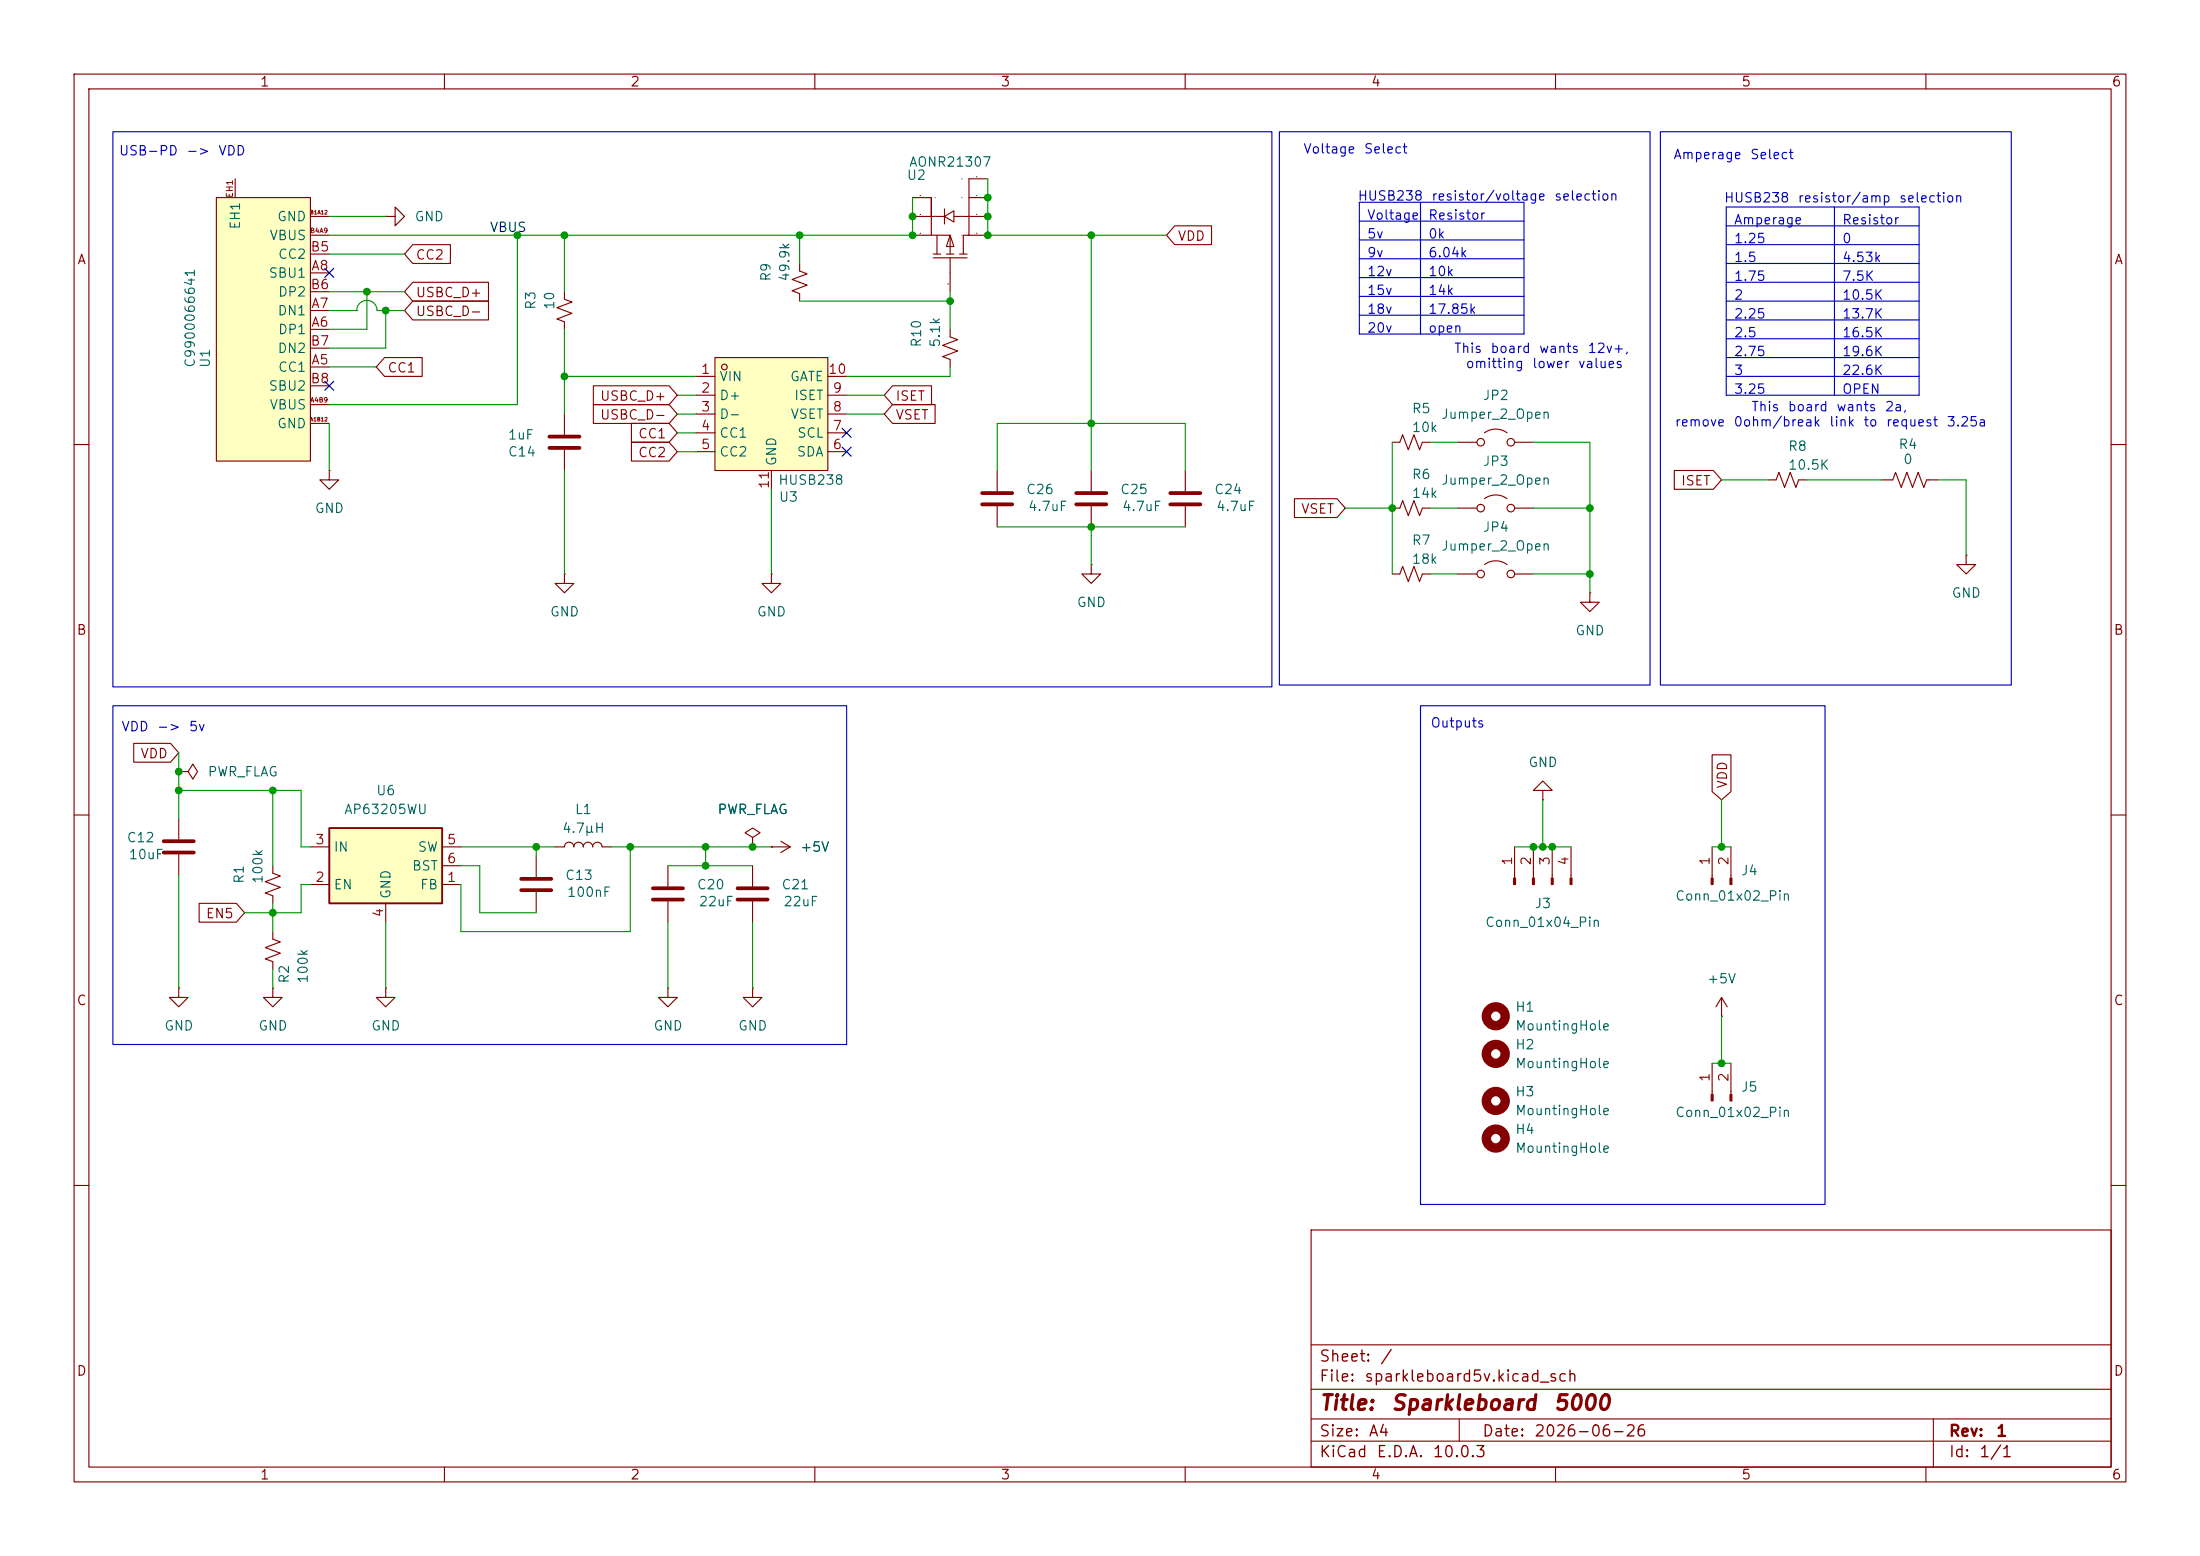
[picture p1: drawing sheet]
<svg xmlns="http://www.w3.org/2000/svg" width="297mm" height="210mm" viewBox="0 0 297 210" stroke-linecap="round" stroke-linejoin="round" font-family="sans-serif">
<g fill="none" stroke="#840000" stroke-width=".15">
<path d="M10 10h277v190h-277zM12 12h273v186h-273zM60 10v2M110 10v2M160 10v2M210 10v2M260 10v2M52.1 29.2h1.2v-1.3l1.3 1.3-1.3 1.3v-1.3M52.1 29.2h.1M123.2 31.8h2.5M123.2 29.2h2.5M123.2 26.7h2.5"/>
<path d="M126 34.8h4.6M126 34.3h1M126.5 31.8v2.5M127.5 29.2h-1.8v-2.5v5.1h2.6v2.5M127.5 29.2l1.3-.8v1.6zM127.5 28.2v2M127.8 34.3h1M128.3 31.8l.5 1.5h-1zM128.3 34.8v4.6M128.8 29.2h2v2.6h-.8v2.5M129.5 34.3h1.1M130.8 31.8h2.5"/>
<path d="M130.8 26.7h2.5M133.3 24.1h-2.5v5.1h2.5M128.3 44.5v1l1 .3-2 .8 2 .8-2 .7 1 .4v1M188 59.7h1l.4-1 .7 2 .8-2 .7 2 .4-1h1M196.8 59.7h2.6M200.4 58.4a2.54 2.54 0 0 1 3.1 0M204.5 59.7h2.5M10 60h2M134.6 63.5v2.8M134.6 68.3v2.8M147.3 63.5v2.8M147.3 68.3v2.8"/>
<path d="M160 63.5v2.8M160 68.3v2.8M188 68.6h1l.4-1 .7 2 .8-2 .7 2 .4-1h1M188 77.5h1l.4-1 .7 2 .8-2 .7 2 .4-1h1M265.4 74.9v1.3h1.3l-1.3 1.3-1.2-1.3h1.2M265.4 74.9h.1M285 60h2M214.6 80v1.3h1.3l-1.3 1.3-1.2-1.3h1.2M214.6 80h.1M10 110h2M24.1 104.1h1.3l.6-1 .7 1-.7 1.1-.6-1.1M24.1 104.1h.1"/>
<path d="M36.8 116.8v1.1l1 .3-2 .8 2 .8-2 .7 1 .4v1M74.9 114.3h1.3a.64 .64 0 0 1 .6-.6 .64 .64 0 0 1 .7 .6 .64 .64 0 0 1 .6-.6 .64 .64 0 0 1 .6 .6 .64 .64 0 0 1 .7-.6 .64 .64 0 0 1 .6 .6 .64 .64 0 0 1 .6-.6 .64 .64 0 0 1 .7 .6h1.2M285 110h2M36.8 133.4v1.2h1.3l-1.3 1.3-1.2-1.3h1.2M36.8 133.4h.1M10 160h2M177 166h108v32h-108zM285 160h2M60 198v2M110 198v2M160 198v2M177 194.5h108"/>
<path d="M177 191.5h108M177 187.5h108M177 181.5h108M197 191.5v3M210 198v2M260 198v2M261 191.5v6.5"/>
<circle cx="199.9" cy="59.7" r=".51"/>
<circle cx="204" cy="59.7" r=".51"/>
</g>
<path d="M132.6 66.5h4.1M132.6 68.1h4.1M145.3 66.5h4.1M145.3 68.1h4.1M158 66.5h4.1M158 68.1h4.1" fill="none" stroke="#840000" stroke-width=".51"/>
<path d="M44.4 111.8h15.3v10.1h-15.3z" fill="#ffffc2"/>
<path d="M44.4 111.8h15.3v10.1h-15.3z" fill="none" stroke="#840000" stroke-width=".25"/>
<g fill="none" stroke="#840000" stroke-width=".15">
<path d="M44.4 63.5v1.3h1.3l-1.3 1.2-1.2-1.2h1.2M44.4 63.5h.1M147.3 76.2v1.3h1.3l-1.3 1.2-1.3-1.2h1.3M147.3 76.2h.1M196.8 77.5h2.6M196.8 68.6h2.6M200.4 76.2a2.54 2.54 0 0 1 3.1 0M200.4 67.3a2.54 2.54 0 0 1 3.1 0M204.5 77.5h2.5M204.5 68.6h2.5M238.8 64.8h1l.4-1 .7 2 .8-2 .7 2 .4-1h1M254 64.8h1.5l.4-1 .8 2 .7-2 .8 2 .8-2 .7 2 .4-1h1.5"/>
<path d="M24.1 110.5v2.8M24.1 115.3v2.8M41.9 119.4h2.5M41.9 114.3h2.5M59.7 119.4h2.5M59.7 114.3h2.5M59.7 116.8h2.5M72.4 115.6v2.8M90.2 116.8v2.8M101.6 113l1-.6-1-.6-1 .6 1 .6v1.3M101.6 114.3h.1M101.6 116.8v2.8"/>
<path d="M104.1 114.3h.1M104.1 114.3h2.6M105.4 113.5l1.3 .8M106.7 114.3l-1.3 .8M204.5 114.3v4.2M207 114.3v4.2M208.3 106.7h1.2l-1.2-1.3-1.3 1.3h1.3v1.3M208.3 108h.1M209.5 114.3v4.2M212.1 114.3v4.2M231.1 114.3v4.2M233.7 114.3v4.2"/>
<path d="M24.1 133.4v1.2h1.3l-1.3 1.3-1.2-1.3h1.2M24.1 133.4h.1M36.8 125.7v1l1 .4-2 .8 2 .8-2 .7 1 .4v1M52.1 133.4v1.2h1.2l-1.2 1.3-1.3-1.3h1.3M52.1 133.4h.1M52.1 121.9v2.6M72.4 120.4v2.8M90.2 133.4v1.2h1.2l-1.2 1.3-1.3-1.3h1.3M90.2 133.4h.1M90.2 121.7v2.8M101.6 133.4v1.2h1.3l-1.3 1.3-1.3-1.3h1.3M101.6 133.4h.1"/>
<path d="M101.6 121.7v2.8M232.4 137.2h.1M232.4 134.6l-.8 1.3M232.4 134.6l.8 1.3M232.4 134.6v2.6M231.1 143.5v4.2M233.7 143.5v4.2"/>
<circle cx="199.9" cy="77.5" r=".51"/>
<circle cx="199.9" cy="68.6" r=".51"/>
<circle cx="204" cy="77.5" r=".51"/>
<circle cx="204" cy="68.6" r=".51"/>
</g>
<path d="M22.1 113.5h4.1M22.1 115.1h4.1M70.4 118.6h4M88.1 119.9h4.1M99.6 119.9h4M70.4 120.1h4M88.1 121.4h4.1M99.6 121.4h4" fill="none" stroke="#840000" stroke-width=".51"/>
<g fill="#840000" stroke="#840000" stroke-width=".15">
<path d="M231 118.5h.3v.9h-.3z"/>
<path d="M233.6 118.5h.2v.9h-.2z"/>
<path d="M204.3 118.5h.3v.9h-.3z"/>
<path d="M206.9 118.5h.2v.9h-.2z"/>
<path d="M209.4 118.5h.3v.9h-.3z"/>
<path d="M212 118.5h.2v.9h-.2z"/>
<path d="M231 147.7h.3v.9h-.3z"/>
<path d="M233.6 147.7h.2v.9h-.2z"/>
</g>
<g fill="none" stroke="#840000" stroke-width="1.3">
<circle cx="201.9" cy="137.2" r="1.27"/>
<circle cx="201.9" cy="142.2" r="1.27"/>
<circle cx="201.9" cy="153.7" r="1.27"/>
<circle cx="201.9" cy="148.6" r="1.27"/>
</g>
<path d="M29.2 26.7h12.7v35.5h-12.7z" fill="#ffffc2"/>
<g fill="none" stroke="#840000" stroke-width=".15">
<path d="M29.2 26.7h12.7v35.5h-12.7zM31.7 24.1v2.6M41.9 36.8h2.5M41.9 29.2h2.5M41.9 31.8h2.5M41.9 34.3h2.5M41.9 39.4h2.5M107.9 35.6v1l1.1 .4-2.1 .7 2.1 .8-2.1 .7 1 .4v1M41.9 57.2h2.5M41.9 54.6h2.5M41.9 49.5h2.5M41.9 44.5h2.5"/>
<path d="M41.9 41.9h2.5M41.9 47h2.5M41.9 52.1h2.5M76.2 77.5v1.2h1.3l-1.3 1.3-1.3-1.3h1.3M76.2 77.5h.1"/>
</g>
<path d="M96.5 48.3h15.3v15.2h-15.3z" fill="#ffffc2"/>
<g fill="none" stroke="#840000" stroke-width=".15">
<path d="M55.7 38.1h10.2v2.5h-10.2l-1.1-1.2zM55.7 33h5.1v2.6h-5.1l-1.1-1.3zM76.2 39.4v1l1 .4-2 .7 2 .8-2 .8 1 .3v1.1M158.6 30.5h5v2.5h-5l-1.1-1.2zM51.9 48.3h5.1v2.5h-5.1l-1.1-1.3zM55.7 40.6h10.2v2.6h-10.2l-1.1-1.3zM76.2 55.9v2.8M80.1 52.1h10.2l1.1 1.2-1.1 1.3h-10.2zM80.1 54.6h10.2l1.1 1.3-1.1 1.3h-10.2zM85.2 57.1h5.1l1.1 1.3-1.1 1.3h-5.1zM85.2 59.7h5.1l1.1 1.3-1.1 1.2h-5.1zM94 50.8h2.5"/>
<path d="M94 53.3h2.5M94 55.9h2.5M94 58.4h2.5M96.5 48.3h15.3v15.2h-15.3zM111.8 50.8h2.5M111.8 53.3h2.5M111.8 55.9h2.5M111.8 58.4h2.5M120.5 54.6h5.7v2.6h-5.7l-1.1-1.3zM120.5 52.1h5.3v2.5h-5.3l-1.1-1.3zM76.2 60.7v2.8M94 61h2.5"/>
<path d="M104.1 77.5v1.2h1.3l-1.3 1.3-1.2-1.3h1.2M104.1 77.5h.1M104.1 63.5v2.5M111.8 61h2.5M174.7 67.3h5.8l1.1 1.3-1.1 1.3h-5.8zM226 63.5h5.3l1.1 1.3-1.1 1.2h-5.3zM18.1 100.3h4.9l1.1 1.3-1.1 1.3h-4.9zM101.6 114.3h.1M104.1 114.3h.1M231.1 101.9h2.6v4.9l-1.3 1.2-1.3-1.2zM26.9 121.9h5l1.1 1.3-1.1 1.3h-5z"/>
<circle cx="97.8" cy="49.5" r=".38"/>
</g>
<path d="M74.2 58.9h4M74.2 60.5h4" fill="none" stroke="#840000" stroke-width=".51"/>
<g fill="none" stroke="#0000c2" stroke-width=".15">
<path d="M15.2 17.8h156.5v74.9h-156.5zM172.7 17.8h50.1v74.7h-50.1zM224.2 17.8h47.3v74.7h-47.3zM183.5 29.8h22.2M183.5 32.4h22.2M183.5 34.9h22.2M183.5 37.5h22.2M183.5 27.3h22.2v17.8h-22.2zM191.8 27.3v17.8M233 30.5h26.1M233 33h26.1M233 35.6h26.1"/>
<path d="M233 38.1h26.1M233 27.9h26.1v25.4h-26.1zM247.6 27.9v25.4M183.5 40h22.2M183.5 42.5h22.2M233 40.6h26.1M233 43.2h26.1M233 45.7h26.1M233 48.3h26.1M233 50.8h26.1M15.2 95.3h99.1v45.7h-99.1zM191.8 95.3h54.6v67.3h-54.6z"/>
</g>
<g fill="none" stroke="#009600" stroke-width=".15">
<path d="M44.4 29.2h7.7M44.4 39.4h10.2M44.4 34.3h10.2M49.5 39.4v5.1h-5.1M69.8 31.8v22.8h-25.4M76.2 31.8v7.6M107.9 31.8v3.8M123.2 26.7v5.1h-78.8M128.3 39.4v5.1M133.3 24.1v7.7h24.2M147.3 31.8v31.7M44.4 57.2v6.3"/>
<path d="M44.4 41.9h3.8M44.4 49.5h6.4M48.2 41.9h.1M48.2 41.9a1.37 1.37 0 0 1 1.3-1.4 1.37 1.37 0 0 1 1.4 1.4h3.7M52.1 41.9v5.1h-7.7M76.2 50.8h17.8M76.2 44.5v11.4M91.4 53.3h2.6M91.4 55.9h2.6M91.4 58.4h2.6M107.9 40.6h20.4M114.3 53.3h5.1"/>
<path d="M114.3 55.9h5.1M128.3 49.5v1.3h-14M188 59.7v17.8M193 59.7h3.8M207 59.7h7.6v20.3M76.2 63.5v14M91.4 61h2.6M104.1 66v11.5M134.6 63.5v-6.3h25.4v6.3M134.6 71.1h25.4M147.3 71.1v5.1M181.6 68.6h6.4"/>
<path d="M193 77.5h3.8M193 68.6h3.8M207 77.5h7.6M207 68.6h7.6M232.4 64.8h6.4M243.8 64.8h10.2M261.6 64.8h3.8v10.1M24.1 106.7h16.5v7.6h1.3M24.1 101.6v8.9M24.1 118.1v15.3M36.8 106.7v10.1M41.9 119.4h-1.3v3.8h-7.6"/>
<path d="M62.2 114.3h12.7M62.2 116.8h2.6v6.4h7.6M72.4 114.3v1.3M82.5 114.3h21.6M85.1 114.3v11.4h-22.9v-6.3M90.2 116.8h11.4M95.2 114.3v2.5M204.5 114.3h7.6M208.3 108v6.3M231.1 114.3h2.6M232.4 108v6.3M36.8 121.9v3.8"/>
<path d="M36.8 130.8v2.6M52.1 124.5v8.9M90.2 124.5v8.9M101.6 124.5v8.9M232.4 137.2v6.3M231.1 143.5h2.6"/>
</g>
<path d="M43.8 36.2l1.3 1.2M45.1 36.2l-1.3 1.2M43.8 51.5l1.3 1.2M45.1 51.5l-1.3 1.2M113.7 57.8l1.2 1.2M114.9 57.8l-1.2 1.2M113.7 60.4l1.2 1.2M114.9 60.4l-1.2 1.2" fill="none" stroke="#000084" stroke-width=".15"/>
<g fill="#009600" stroke="#009600" stroke-width=".14">
<circle cx="214.6" cy="77.5" r=".46"/>
<circle cx="214.6" cy="68.6" r=".46"/>
<circle cx="188" cy="68.6" r=".46"/>
<circle cx="207" cy="114.3" r=".46"/>
<circle cx="208.3" cy="114.3" r=".46"/>
<circle cx="209.5" cy="114.3" r=".46"/>
<circle cx="232.4" cy="114.3" r=".46"/>
<circle cx="232.4" cy="143.5" r=".46"/>
<circle cx="107.9" cy="31.8" r=".46"/>
<circle cx="123.2" cy="31.8" r=".46"/>
<circle cx="128.3" cy="40.6" r=".46"/>
<circle cx="123.2" cy="29.2" r=".46"/>
<circle cx="133.3" cy="26.7" r=".46"/>
<circle cx="133.3" cy="29.2" r=".46"/>
<circle cx="133.3" cy="31.8" r=".46"/>
<circle cx="76.2" cy="31.8" r=".46"/>
<circle cx="101.6" cy="114.3" r=".46"/>
<circle cx="95.2" cy="114.3" r=".46"/>
<circle cx="95.2" cy="116.8" r=".46"/>
<circle cx="24.1" cy="104.1" r=".46"/>
<circle cx="24.1" cy="106.7" r=".46"/>
<circle cx="72.4" cy="114.3" r=".46"/>
<circle cx="85.1" cy="114.3" r=".46"/>
<circle cx="36.8" cy="123.2" r=".46"/>
<circle cx="36.8" cy="106.7" r=".46"/>
<circle cx="147.3" cy="31.8" r=".46"/>
<circle cx="147.3" cy="71.1" r=".46"/>
<circle cx="147.3" cy="57.2" r=".46"/>
<circle cx="49.5" cy="39.4" r=".46"/>
<circle cx="76.2" cy="50.8" r=".46"/>
<circle cx="69.8" cy="31.8" r=".46"/>
<circle cx="52.1" cy="41.9" r=".46"/>
</g>
<g font-size="2" fill="#840000">
<text x="178" y="190.8">Title:</text>
<text x="187.7" y="190.8">Sparkleboard</text>
<text x="209.6" y="190.8">5000</text>
</g>
<g font-size="1.5" fill="#840000">
<text x="178" y="184.2">Sheet:</text>
<text x="186.2" y="184.2">/</text>
<text x="178" y="186.9">File:</text>
<text x="184.1" y="186.9">sparkleboard5v.kicad_sch</text>
<text x="178" y="197.1">KiCad</text>
<text x="178" y="194.3">Size:</text>
<text x="184.7" y="194.3">A4</text>
<text x="185.7" y="197.1">E.D.A.</text>
<text x="193.3" y="197.1">10.0.3</text>
<text x="200" y="194.3">Date:</text>
<text x="207" y="194.3">2026-06-26</text>
<text x="263" y="194.3">Rev:</text>
<text x="263" y="197.1">Id:</text>
<text x="267.1" y="197.1">1/1</text>
<text x="269.4" y="194.3">1</text>
</g>
<g font-size="1.3" fill="#840000">
<text x="35" y="12">1</text>
<text x="85" y="12">2</text>
<text x="135" y="12">3</text>
<text x="185" y="12">4</text>
<text x="235" y="12">5</text>
<text x="285" y="12">6</text>
<text x="10.3" y="36">A</text>
<text x="56" y="35.4">CC2</text>
<text x="158.9" y="32.8">VDD</text>
<text x="285.3" y="36">A</text>
<text x="56" y="40.4">USBC_D+</text>
<text x="56" y="43">USBC_D-</text>
<text x="52.2" y="50.6">CC1</text>
<text x="80.9" y="54.4">USBC_D+</text>
<text x="80.9" y="56.9">USBC_D-</text>
<text x="86.1" y="59.5">CC1</text>
<text x="120.8" y="56.9">VSET</text>
<text x="120.8" y="54.4">ISET</text>
<text x="86.1" y="62">CC2</text>
<text x="226.8" y="65.8">ISET</text>
<text x="175.6" y="69.6">VSET</text>
<text x="10.3" y="86">B</text>
<text x="285.3" y="86">B</text>
<text x="18.9" y="102.7">VDD</text>
<text x="233.5" y="106.5" transform="rotate(-90 233.5 106.5)">VDD</text>
<text x="27.7" y="124.3">EN5</text>
<text x="10.3" y="136">C</text>
<text x="285.3" y="136">C</text>
<text x="10.3" y="186">D</text>
<text x="285.3" y="186">D</text>
<text x="35" y="200">1</text>
<text x="85" y="200">2</text>
<text x="135" y="200">3</text>
<text x="185" y="200">4</text>
<text x="235" y="200">5</text>
<text x="285" y="200">6</text>
</g>
<g font-size="1.3" fill="#0000c2">
<text x="16" y="21.3">USB-PD</text>
<text x="25.1" y="21.3">-&gt;</text>
<text x="29.4" y="21.3">VDD</text>
<text x="175.9" y="21">Voltage</text>
<text x="184" y="21">Select</text>
<text x="225.8" y="21.8">Amperage</text>
<text x="236.2" y="21.8">Select</text>
<text x="183.2" y="27.4">HUSB238</text>
<text x="184.5" y="30">Voltage</text>
<text x="192.7" y="30">Resistor</text>
<text x="193.1" y="27.4">resistor/voltage</text>
<text x="209.7" y="27.4">selection</text>
<text x="232.7" y="27.6">HUSB238</text>
<text x="242.6" y="27.6">resistor/amp</text>
<text x="256.3" y="27.6">selection</text>
<text x="184.5" y="32.5">5v</text>
<text x="184.5" y="35.1">9v</text>
<text x="192.7" y="32.5">0k</text>
<text x="192.7" y="35.1">6.04k</text>
<text x="234" y="30.6">Amperage</text>
<text x="234" y="33.1">1.25</text>
<text x="234" y="35.7">1.5</text>
<text x="248.6" y="30.6">Resistor</text>
<text x="248.6" y="33.1">0</text>
<text x="248.6" y="35.7">4.53k</text>
<text x="184.5" y="37.6">12v</text>
<text x="184.5" y="40.1">15v</text>
<text x="192.7" y="37.6">10k</text>
<text x="192.7" y="40.1">14k</text>
<text x="234" y="38.2">1.75</text>
<text x="234" y="40.8">2</text>
<text x="248.6" y="38.2">7.5K</text>
<text x="248.6" y="40.8">10.5K</text>
<text x="184.5" y="42.7">18v</text>
<text x="184.5" y="45.2">20v</text>
<text x="192.7" y="42.7">17.85k</text>
<text x="192.7" y="45.2">open</text>
<text x="196.2" y="48">This</text>
<text x="201.1" y="48">board</text>
<text x="207.7" y="48">wants</text>
<text x="214.2" y="48">12v+,</text>
<text x="234" y="43.3">2.25</text>
<text x="234" y="45.8">2.5</text>
<text x="248.6" y="43.3">13.7K</text>
<text x="248.6" y="45.8">16.5K</text>
<text x="197.8" y="50">omitting</text>
<text x="206.7" y="50">lower</text>
<text x="212.9" y="50">values</text>
<text x="234" y="48.4">2.75</text>
<text x="234" y="50.9">3</text>
<text x="234" y="53.5">3.25</text>
<text x="248.6" y="48.4">19.6K</text>
<text x="248.6" y="50.9">22.6K</text>
<text x="248.6" y="53.5">OPEN</text>
<text x="226" y="57.9">remove</text>
<text x="233.9" y="57.9">0ohm/break</text>
<text x="236.3" y="55.8">This</text>
<text x="241.3" y="55.8">board</text>
<text x="246.8" y="57.9">link</text>
<text x="247.8" y="55.8">wants</text>
<text x="251.5" y="57.9">to</text>
<text x="254.4" y="55.8">2a,</text>
<text x="254.5" y="57.9">request</text>
<text x="262.7" y="57.9">3.25a</text>
<text x="16.3" y="99">VDD</text>
<text x="21.1" y="99">-&gt;</text>
<text x="25.4" y="99">5v</text>
<text x="193" y="98.5">Outputs</text>
</g>
<g font-size="1.3" fill="#006464">
<text x="122.6" y="22.8">AONR21307</text>
<text x="122.3" y="24.6">U2</text>
<text x="32.7" y="31.1" transform="rotate(-90 32.7 31.1)">EH1</text>
<text x="36.3" y="32.7">VBUS</text>
<text x="37.3" y="30.2">GND</text>
<text x="37.4" y="35.3">CC2</text>
<text x="55.9" y="30.2">GND</text>
<text x="36.2" y="37.8">SBU1</text>
<text x="37.4" y="40.3">DP2</text>
<text x="72.6" y="41.9" transform="rotate(-90 72.6 41.9)">R3</text>
<text x="75.1" y="41.9" transform="rotate(-90 75.1 41.9)">10</text>
<text x="104.3" y="38.1" transform="rotate(-90 104.3 38.1)">R9</text>
<text x="106.9" y="38.1" transform="rotate(-90 106.9 38.1)">49.9k</text>
<text x="37.4" y="42.9">DN1</text>
<text x="37.4" y="48">DN2</text>
<text x="37.4" y="45.4">DP1</text>
<text x="124.7" y="47" transform="rotate(-90 124.7 47)">R10</text>
<text x="127.2" y="47" transform="rotate(-90 127.2 47)">5.1k</text>
<text x="26.6" y="49.7" transform="rotate(-90 26.6 49.7)">C9900066641</text>
<text x="28.7" y="49.7" transform="rotate(-90 28.7 49.7)">U1</text>
<text x="36.2" y="53">SBU2</text>
<text x="37.4" y="50.5">CC1</text>
<text x="97" y="51.8">VIN</text>
<text x="106.6" y="51.8">GATE</text>
<text x="36.3" y="55.6">VBUS</text>
<text x="37.3" y="58.1">GND</text>
<text x="68.5" y="59.6">1uF</text>
<text x="97" y="54.3">D+</text>
<text x="97" y="56.9">D-</text>
<text x="97" y="59.4">CC1</text>
<text x="106.6" y="56.9">VSET</text>
<text x="107.1" y="54.3">ISET</text>
<text x="107.5" y="59.4">SCL</text>
<text x="190.5" y="56.1">R5</text>
<text x="190.5" y="58.6">10k</text>
<text x="194.5" y="56.9">Jumper_2_Open</text>
<text x="200.1" y="54.3">JP2</text>
<text x="68.5" y="61.9">C14</text>
<text x="97" y="61.9">CC2</text>
<text x="105" y="65.7">HUSB238</text>
<text x="105.1" y="63" transform="rotate(-90 105.1 63)">GND</text>
<text x="107.5" y="61.9">SDA</text>
<text x="190.5" y="65">R6</text>
<text x="194.5" y="65.7">Jumper_2_Open</text>
<text x="200.1" y="63.2">JP3</text>
<text x="241.3" y="61.2">R8</text>
<text x="241.3" y="63.7">10.5K</text>
<text x="256.2" y="60.9">R4</text>
<text x="256.8" y="62.9">0</text>
<text x="42.4" y="69.6">GND</text>
<text x="105.1" y="68">U3</text>
<text x="138.4" y="67">C26</text>
<text x="138.7" y="69.3">4.7uF</text>
<text x="151.1" y="67">C25</text>
<text x="151.4" y="69.3">4.7uF</text>
<text x="163.8" y="67">C24</text>
<text x="164.1" y="69.3">4.7uF</text>
<text x="190.5" y="67.5">14k</text>
<text x="190.5" y="73.9">R7</text>
<text x="190.5" y="76.4">18k</text>
<text x="194.5" y="74.6">Jumper_2_Open</text>
<text x="200.1" y="72.1">JP4</text>
<text x="74.2" y="83.5">GND</text>
<text x="102.1" y="83.5">GND</text>
<text x="145.3" y="82.3">GND</text>
<text x="263.4" y="81">GND</text>
<text x="212.6" y="86.1">GND</text>
<text x="27.9" y="105.1">PWR_FLAG</text>
<text x="50.7" y="107.7">U6</text>
<text x="206.2" y="103.8">GND</text>
<text x="46.4" y="110.2">AP63205WU</text>
<text x="75.8" y="112.7">4.7μH</text>
<text x="77.5" y="110.2">L1</text>
<text x="96.8" y="110.2">PWR_FLAG</text>
<text x="17" y="114">C12</text>
<text x="17.3" y="116.3">10uF</text>
<text x="33.2" y="119.4" transform="rotate(-90 33.2 119.4)">R1</text>
<text x="35.8" y="119.4" transform="rotate(-90 35.8 119.4)">100k</text>
<text x="45" y="115.3">IN</text>
<text x="55.5" y="117.8">BST</text>
<text x="56.3" y="115.3">SW</text>
<text x="76.2" y="119.1">C13</text>
<text x="108" y="115.3">+5V</text>
<text x="235" y="118.4">J4</text>
<text x="45" y="120.4">EN</text>
<text x="53" y="121.4" transform="rotate(-90 53 121.4)">GND</text>
<text x="56.6" y="120.4">FB</text>
<text x="76.5" y="121.4">100nF</text>
<text x="94" y="120.4">C20</text>
<text x="94.2" y="122.6">22uF</text>
<text x="105.4" y="120.4">C21</text>
<text x="105.7" y="122.6">22uF</text>
<text x="200.4" y="125.4">Conn_01x04_Pin</text>
<text x="207.1" y="122.9">J3</text>
<text x="226.1" y="121.9">Conn_01x02_Pin</text>
<text x="39.3" y="132.8" transform="rotate(-90 39.3 132.8)">R2</text>
<text x="41.9" y="132.8" transform="rotate(-90 41.9 132.8)">100k</text>
<text x="204.5" y="136.9">H1</text>
<text x="230.4" y="133.1">+5V</text>
<text x="22.1" y="139.4">GND</text>
<text x="34.8" y="139.4">GND</text>
<text x="50" y="139.4">GND</text>
<text x="88.1" y="139.4">GND</text>
<text x="99.6" y="139.4">GND</text>
<text x="204.5" y="139.4">MountingHole</text>
<text x="204.5" y="141.9">H2</text>
<text x="204.5" y="148.3">H3</text>
<text x="204.5" y="144.5">MountingHole</text>
<text x="235" y="147.7">J5</text>
<text x="204.5" y="153.4">H4</text>
<text x="204.5" y="155.9">MountingHole</text>
<text x="204.5" y="150.8">MountingHole</text>
<text x="226.1" y="151.1">Conn_01x02_Pin</text>
</g>
<g font-size="1.3" fill="#a90000">
<text x="41.8" y="34.3">B5</text>
<text x="41.8" y="39.3">B6</text>
<text x="41.9" y="41.9">A7</text>
<text x="41.9" y="36.8">A8</text>
<text x="41.8" y="47">B7</text>
<text x="41.9" y="44.4">A6</text>
<text x="41.8" y="52">B8</text>
<text x="41.9" y="49.5">A5</text>
<text x="94.5" y="50.8">1</text>
<text x="94.5" y="53.3">2</text>
<text x="111.7" y="50.8">10</text>
<text x="112.3" y="53.3">9</text>
<text x="94.5" y="55.9">3</text>
<text x="94.5" y="58.4">4</text>
<text x="112.3" y="58.4">7</text>
<text x="112.3" y="55.9">8</text>
<text x="94.5" y="60.9">5</text>
<text x="112.3" y="60.9">6</text>
<text x="104.1" y="66.1" transform="rotate(-90 104.1 66.1)">11</text>
<text x="42.5" y="119.4">2</text>
<text x="42.5" y="114.3">3</text>
<text x="60.3" y="119.4">1</text>
<text x="60.3" y="114.3">5</text>
<text x="60.3" y="116.8">6</text>
<text x="204.4" y="116.9" transform="rotate(-90 204.4 116.9)">1</text>
<text x="207" y="116.9" transform="rotate(-90 207 116.9)">2</text>
<text x="209.5" y="116.9" transform="rotate(-90 209.5 116.9)">3</text>
<text x="212.1" y="116.9" transform="rotate(-90 212.1 116.9)">4</text>
<text x="231.1" y="116.9" transform="rotate(-90 231.1 116.9)">1</text>
<text x="233.7" y="116.9" transform="rotate(-90 233.7 116.9)">2</text>
<text x="52" y="123.9" transform="rotate(-90 52 123.9)">4</text>
<text x="231.1" y="146.1" transform="rotate(-90 231.1 146.1)">1</text>
<text x="233.7" y="146.1" transform="rotate(-90 233.7 146.1)">2</text>
</g>
<text font-size="1.3" fill="#0f0f0f" x="66" y="31.6">VBUS</text>
<text font-size=".8" fill="#a90000" x="31.6" y="26.8" transform="rotate(-90 31.6 26.8)">EH1</text>
<g font-size=".6" fill="#a90000">
<text x="41.8" y="31.6">B4A9</text>
<text x="41.8" y="54.5">A4B9</text>
</g>
<g font-size=".5" fill="#a90000">
<text x="41.8" y="29">B1A12</text>
<text x="41.8" y="57">A1B12</text>
</g>
</svg>
